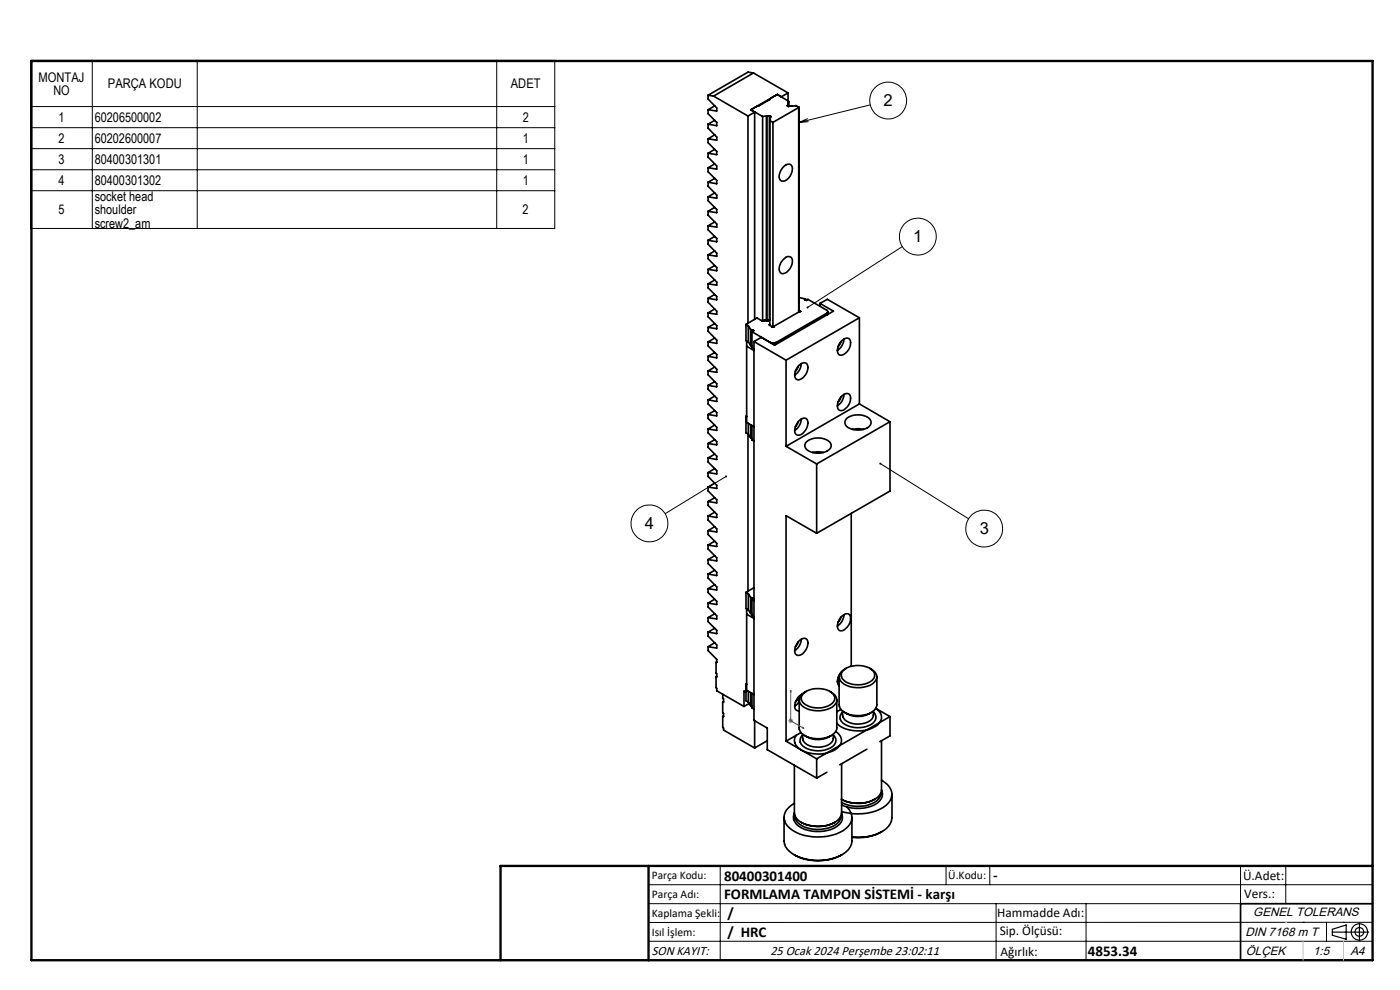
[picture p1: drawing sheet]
<svg xmlns="http://www.w3.org/2000/svg" width="297mm" height="210mm" viewBox="0 0 297 210" stroke-linecap="round" stroke-linejoin="round" font-family="sans-serif">
<g fill="none" stroke="#000" stroke-width=".35">
<path d="M159.8 15.5l-8.4 4.9M159.8 15.5l7.4 4.2M159.8 15.5l-1.1-.2-8.5 4.9M167.2 19.7v1.7M167.2 19.7l-1.4 .9M150.2 20.2v.8l1.8 1.9v.7l-1.8-.3M150.2 23.3v.8l1.8 1.9v.7l-1.8-.4M150.2 26.3v.9l1.8 1.9v.6l-1.8-.3M150.2 29.4v.9l1.8 1.8v.7l-1.8-.3M150.2 32.5v.8l1.8 1.9v.7l-1.8-.3M150.2 35.6v.8l1.8 1.9v.7l-1.8-.3M150.2 38.7v.8l1.8 1.9v.6l-1.8-.2"/>
<path d="M150.2 20.2l1.2 .2M151.4 20.4l7.3 4.2M151.6 22.5l-1.4 .8M151.6 25.5l-1.4 .8M151.6 28.6l-1.4 .8M151.6 31.7l-1.4 .8M151.6 34.8l-1.4 .8M151.6 37.8l-1.4 .9M158.7 24.6v44M159.3 23.3h.1M159.3 23.3l2.5 1.4M160.1 23.8l-1.4 .8"/>
<path d="M160.1 23.8v44M161.8 24.7v43.4M162.6 24.7h.1M162.6 24.7h-.8M162.6 24.7v43.3M162.7 24.7v43.3M163.2 24.6l.3 .1-.1 .4M163.2 24.6l-.5 .1M163.2 24.6v43.3M163.3 25.6v43.4M163.3 25.6l.7 .4M163.4 25.1l-.1 .5"/>
<path d="M163.4 25.1v.4M164 26v43.3M164.9 20l2.4 1.5M164.9 20l-1.6 .9v.2l-4 2.2M164.9 20l-5.7 3.3 .9 .5M166.3 35.3a.95 .95 0 0 1 1.2-.5 .95 .95 0 0 1 .6 1.1 2.74 2.74 0 0 1-2 2.5 1.14 1.14 0 0 1-.6-1.8zM167 22.4l.2 .2 1.7-.2 .6 .4-5.5 3.2M167 22.4v.1M167.2 22v.6M167.2 22.1l-.2 .3M167.3 21.5l-.1 .6M167.3 21.5v1.1"/>
<path d="M169.5 22.7v43.5M150.2 41.8v.8l1.8 1.8v.7l-1.8-.3M150.2 44.8v.8l1.8 1.9v.7l-1.8-.3M150.2 47.9v.8l1.8 1.9v.7l-1.8-.3M150.2 51v.8l1.8 1.9v.7l-1.8-.3M150.2 54.1v.8l1.8 1.9v.6l-1.8-.3M150.2 57.1v.9l1.8 1.8v.7l-1.8-.3M151.6 40.9l-1.4 .9M151.6 44l-1.4 .8M151.6 47.1l-1.4 .8M151.6 50.2l-1.4 .8M151.6 53.2l-1.4 .9"/>
<path d="M151.6 56.3l-1.4 .8M151.6 59.4l-1.4 .8M166.3 54.9a.95 .95 0 0 1 1.2-.5 .95 .95 0 0 1 .6 1.1 2.54 2.54 0 0 1-2.3 2.5 2.08 2.08 0 0 1 .5-3.1zM150.2 60.2v.9l1.8 1.8v.7l-1.8-.3M150.2 63.3v.8l1.8 1.9v.7l-1.8-.3M150.2 66.4v.8l1.8 1.9v.6l-1.8-.2M150.2 69.5v.8l1.8 1.8v.7l-1.8-.3M150.2 72.5v.9l1.8 1.8v.7l-1.8-.3M150.2 75.6v.8l1.8 1.9v.7l-1.8-.3M150.2 78.7v.8l1.8 1.9v.6l-1.8-.2M151.6 62.5l-1.4 .8M151.6 65.5l-1.4 .9"/>
<path d="M151.6 68.6l-1.4 .9M151.6 71.7l-1.4 .8M151.6 74.8l-1.4 .8M151.6 77.8l-1.4 .9M158.3 68.8l.4 .3M158.3 68.8v3.5l.3 .2M158.4 73.4l1.5 1M158.7 69.1l.5 .8M158.7 69.1v3.4M158.7 72.5l.5 .8M158.7 72.5l-.3 .2v16.9l1.5 .9M159.2 69.9l.4 .2"/>
<path d="M159.2 69.9v3.4M159.2 73.3l.3 .1M159.5 70.4l4 2.3M159.5 70.4v3.4l.4 .2M159.6 70.1v.2M159.6 70v.1M159.6 70h.1M159.6 70l.1 .2 .1-.1M159.8 70.1v.1M159.8 70.2l-.3 .2M159.9 72.5l6.9 3.9M159.9 72.5v80.3l2.9 1.6v4.6l10.4 6.1"/>
<path d="M161.7 68.1h.1M161.7 68.1l-1.1-.7-2.3 1.4M161.8 68.1h.1M162.2 68h-.1M162.6 68h.1M162.7 68h.1M162.7 68l-.9 .1M163.2 68.9l.1 .1M163.2 68.9v.1M163.3 69l.7 .3M163.3 68.8l-.1 .1M163.3 67.9l-.6 .1"/>
<path d="M163.5 72.7l.6 .1M163.5 72.7h.1M163.8 69.3h.1M163.9 69.3h.1M164 69.3h.1M164.1 72.8v.3M164.6 72.7l-.5 .1M164.6 72.7v.4M166.8 76.4v18.3M169.3 77.7l-.1 .5-.5 .5M169.5 65.9v.1M169.5 63.1l1.4 .4"/>
<path d="M169.5 77.5a1 1 0 0 1 1.2-.6 1 1 0 0 1 .7 1.1 2.65 2.65 0 0 1-2.2 2.6 1.46 1.46 0 0 1-.3-2.3zM169.5 66l.1 .1M169.6 66.1h.1M169.6 66h.1M169.6 66l-.1 .1-5.5 3.2M169.6 66.1h-.1M170 77.1a3.2 3.2 0 0 1-1.4 2.5M170.8 63.6h.1M170.8 63.6h.2v.1M170.9 63.5h.1M171.1 63.7h.1M171 63.7h.1"/>
<path d="M171.1 63.7l.3-.2 4 2.3a.35 .35 0 0 1 .2 .3 .35 .35 0 0 1-.2 .4M171.1 63.6v.1M174 64.4l1.5-.9 6.8 3.9M174 64.4l2.8 1.6-12.5 7.2-2.8-1.6-1.6 .9M174 64.4v.6M175.4 66.5l-10.8 6.2M175.4 66.5v.3M175.6 66.1v.6M178.4 72.5l-.2 .5-.4 .5M178.6 72.3a1 1 0 0 1 .9-.6 1 1 0 0 1 .9 .6 2.63 2.63 0 0 1-2.2 3 1.53 1.53 0 0 1-.3-2.2zM179 71.9a3.1 3.1 0 0 1-1.4 2.5M182.3 67.4l-15.5 9"/>
<path d="M182.3 67.4v18.3M150.2 81.8v.8l1.8 1.8v.8l-1.8-.4M150.2 84.8v.9l1.8 1.8v.7l-1.8-.3M150.2 87.9v.9l1.8 1.8v.7l-1.8-.3M150.2 91v.8l1.8 1.9v.7l-1.8-.3M150.2 94.1v.8l1.8 1.9v.7l-1.8-.4M150.2 97.1v.9l1.8 1.8v.7l-1.8-.2M151.6 81l-1.4 .8M151.6 84l-1.4 .8M151.6 87.1l-1.4 .8M151.6 90.2l-1.4 .8M151.6 93.3l-1.4 .8"/>
<path d="M151.6 96.3l-1.4 .8M151.6 99.4l-1.4 .9M158.3 88.3v3.5l.4 .3M158.3 88.3l.1 .1M158.4 88.3h-.1M158.7 92.1v33.3M158.7 89.8v2.3M158.7 92.1l.5 .8M159.2 90.1v2.8M159.2 92.9l.3 .1M159.5 90.2v3.1l.4 .3M166.8 94.7l6.4 3.7"/>
<path d="M169.3 89.5l-.1 .5-.5 .5M169.5 89.2a1 1 0 0 1 1.2-.5 1 1 0 0 1 .7 1 2.65 2.65 0 0 1-2.2 2.6 1.43 1.43 0 0 1-.3-2.2zM170 88.9a3.2 3.2 0 0 1-1.4 2.4M171.2 93.7a3.9 3.9 0 0 1 5 .3 1.36 1.36 0 0 1-1.2 1.9 3.8 3.8 0 0 1-4.1-.8 1.05 1.05 0 0 1 .3-1.4zM172.4 96l.8-.2 1.5 .2M173.2 98.4v14.7M178.4 84.2l-.2 .5-.4 .6M178.6 84a1 1 0 0 1 .9-.6 1 1 0 0 1 .9 .7 2.79 2.79 0 0 1-1.8 3 1.04 1.04 0 0 1-1-.6 1.04 1.04 0 0 1 .2-1.1l.4-1zM179 83.7v.4a3 3 0 0 1-1.4 2M179.6 88.8a3.9 3.9 0 0 1 5 .3 1.36 1.36 0 0 1-1.1 1.9 3.7 3.7 0 0 1-4.1-.8 1.1 1.1 0 0 1 .2-1.4zM180.8 91.1l.9-.2 1.5 .2M182.3 85.7l-15.5 9"/>
<path d="M182.3 85.7l6.5 3.8M188.8 89.5l-15.6 8.9M188.8 89.5v14.7l-15.6 8.9M150.2 100.3v.8l1.8 1.8v.7l-1.8-.3M150.2 103.3v.8l1.8 1.9v.7l-1.8-.3M150.2 106.4v.8l1.8 1.9v.7l-1.8-.3M150.2 109.5v.8l1.8 1.9v.6l-1.8-.2M150.2 112.6v.8l1.8 1.8v.7l-1.8-.3M150.2 115.6v.8l1.8 1.9v.7l-1.8-.3M150.2 118.7v.8l1.8 1.9v.7l-1.8-.3M151.6 102.5l-1.4 .8M151.6 105.6l-1.4 .8"/>
<path d="M151.6 108.6l-1.4 .9M151.6 111.7l-1.4 .9M151.6 114.8l-1.4 .8M151.6 117.9l-1.4 .8M173.2 113.1l-6.4-3.7v47.8M180.6 108.9v32.4M150.2 121.8v.8l1.8 1.9v.7l-1.8-.3M150.2 124.9v.8l1.8 1.9v.6l-1.8-.3M150.2 127.9v.9l1.8 1.8v.7l-1.8-.3M150.2 131v.9l1.8 1.8v.7l-1.8-.3M150.2 134.1v.8l1.8 1.9v.7l-1.8-.3M150.2 137.2v.8l1.8 1.9v.6h-.1"/>
<path d="M151.6 121l-1.4 .8M151.6 124l-1.4 .9M151.6 127.1l-1.4 .8M151.6 130.2l-1.4 .8M151.6 133.3l-1.4 .8M151.6 136.3l-1.4 .9M158.3 125.7v3.4l.3 .2M158.3 125.7l.4 .2M158.4 130.3l1.5 .9M158.7 125.9v3.5M158.7 125.9l.5 .8M158.7 129.4l.5 .7"/>
<path d="M158.7 129.4l-.3 .1v16.9l1.5 .9M159.2 126.7v3.4M159.2 126.7l.4 .2M159.2 130.1l.3 .2M159.5 127.2v3.4l.4 .3M159.5 127.2l.4 .3M159.6 126.9v.3M159.6 126.9l.2 .1M159.6 126.9h.1M159.8 127h.1M159.8 127l-.3 .2M159.9 124.7l-1.6 1"/>
<path d="M169.3 136.2l-.1 .5-.5 .5M169.5 136a1 1 0 0 1 1.2-.6 1 1 0 0 1 .7 1 2.65 2.65 0 0 1-2.2 2.6 1.43 1.43 0 0 1-.3-2.2zM170 135.6a3.2 3.2 0 0 1-1.4 2.4M178.4 130.9l-.2 .5-.4 .6M178.6 130.7a1 1 0 0 1 .9-.6 1 1 0 0 1 .9 .7 2.79 2.79 0 0 1-1.8 3 1.06 1.06 0 0 1-.8-1.7l.4-1zM179 130.4v.4a3 3 0 0 1-1.4 2M151.9 143.6v2.3l.1 .1v.5l5.8 3.4M151.9 140.5v2.3l.1 .1v.7h-.1M152 140.4l-.1 .1M152 143.5l-.1 .1M153.3 152v2.3l.2 .1v.5l6.6 3.8M153.3 147.2l.2 1.8-.2-.1"/>
<path d="M153.3 148.9v2.3l.2 .2v.6h-.2M153.5 148.8l-.2 .1M153.5 151.9l-.2 .1M158.3 146.9l-.5-.3v3.3M158.3 145.2v3.5l.4 .2M158.3 145.2h.1M158.4 145.1l-.1 .1M158.7 146.6v2.3M158.7 148.9l.5 .8M159 149.2l-1.2 .7M159.2 146.9v2.8M159.2 149.7l.3 .2"/>
<path d="M159.5 147.1v3.1l.4 .2M160.1 152.9v5.8M162.8 157.1l-2.7 1.6M166.8 157.2l6.4 3.8M169.3 147.9l-.1 .5-.5 .5M169.5 148.5v5.9a2.54 2.54 0 0 0 2.3 2.1 5.8 5.8 0 0 0 5.2-1l.5-.8v-6.2M169.5 148.8l-.9 1M169.9 155.4l-3.1 1.8M170 147.3v.1M170.1 147.3a2.96 2.96 0 0 0-1.4 3.1l.5 .4h.3M170.3 155.9a1.54 1.54 0 0 0 .4 2.7 5.5 5.5 0 0 0 6.3-.6 1.44 1.44 0 0 0-.2-2.1M170.3 155.7a2.14 2.14 0 0 0 2.1 2.7 4 4 0 0 0 4.3-1.3l.1-1.4"/>
<path d="M170.7 146.9a5.2 5.2 0 0 1 6 .3 1.45 1.45 0 0 1-.6 2.3 5 5 0 0 1-5.9-.6 1.36 1.36 0 0 1 .5-2zM170.7 156a5.1 5.1 0 0 0 5.7 0M171 146.7a1.84 1.84 0 0 0-1.5 1.8 1.84 1.84 0 0 0 1.6 1.8 5.8 5.8 0 0 0 5.9-.7 1.77 1.77 0 0 0-1-2.9M177.3 155.2a2.1 2.1 0 0 1 1.2 2 2.1 2.1 0 0 1-1.4 1.9 7.4 7.4 0 0 1-7.9-.6 1.77 1.77 0 0 1-.3-2.5M178 143.6v5.9a2.65 2.65 0 0 0 2.3 2.1 5.8 5.8 0 0 0 5.2-1l.5-1.1v-5.9M178 144.3l-.4 .3M178 143.5l-.2 .2M178.1 143l-.2 .4a1.72 1.72 0 0 0 .1 2.1M178.4 150.5l-.9 .5M178.8 151a1.53 1.53 0 0 0 .4 2.7 5.4 5.4 0 0 0 6.3-.6 1.39 1.39 0 0 0-.2-2.1M178.8 150.8a2.19 2.19 0 0 0 2.1 2.7 4.1 4.1 0 0 0 4.3-1.3l.1-1.4M178.8 142.3a5 5 0 0 1 6.4 0 1.46 1.46 0 0 1-.6 2.3 5.1 5.1 0 0 1-5.9-.6 1.38 1.38 0 0 1 .1-1.7z"/>
<path d="M179.2 151.1a5.1 5.1 0 0 0 5.7 0M179.5 141.8a1.78 1.78 0 0 0-1.4 1.5 1.78 1.78 0 0 0 1 1.8 5.8 5.8 0 0 0 6.4-.4 1.61 1.61 0 0 0-.6-2.8l-.4-.1M183.9 158.9l-5.7 3.3M187 157.1v10.4a2.8 2.8 0 0 1-2 2.4 8.1 8.1 0 0 1-6.5-.4M188.8 152l-3-1.7a2.08 2.08 0 0 1 1.2 2 2.08 2.08 0 0 1-1.4 1.9 7.3 7.3 0 0 1-8.1-.8M188.8 152v4.1l-2.1 1.2M188.8 152l-15.6 9M166.3 173.4v5a4.1 4.1 0 0 0 3.4 3.4 10.9 10.9 0 0 0 9.8-1.1 3.1 3.1 0 0 0 1.2-2.3v-5M168.5 170.4a3.4 3.4 0 0 0-2.1 3.7 6 6 0 0 0 5.1 3.3 10.4 10.4 0 0 0 8-1.7 2.79 2.79 0 0 0 .1-4.5M168.5 172.5a2.25 2.25 0 0 0 1.5 3.1 7.8 7.8 0 0 0 8.1-.8 1.88 1.88 0 0 0 .4-2.3M168.7 173a2.38 2.38 0 0 0 1.6 2.3 7.5 7.5 0 0 0 7.3-.6 1.97 1.97 0 0 0 .8-1.7M170 174.4a7.5 7.5 0 0 0 7.1 0"/>
<path d="M173.2 161v4.1M175.4 163.8l-2.2 1.3M178.5 162v10.4a2.82 2.82 0 0 1-2 2.3 7.4 7.4 0 0 1-7.3-.9l-.6-.9-.1-.5v-10.1M185.6 169.5a7.5 7.5 0 0 1-7.1 .1M186.9 168.1v.4a4.1 4.1 0 0 1-4.3 2.5 7 7 0 0 1-4.1-.8M187 165.5a3.3 3.3 0 0 1 2.1 3.8 6.1 6.1 0 0 1-5.2 3.2l-.9 .1a11.8 11.8 0 0 1-4.5-.5M187 167.6a2.26 2.26 0 0 1-1.4 3.1 8.4 8.4 0 0 1-7.1 0M187.1 176.4a9.7 9.7 0 0 1-6.4 1.2M189.2 168.5v5a3.8 3.8 0 0 1-2.6 3.2 10.9 10.9 0 0 1-5.9 .8M168.5 181.3a10.5 10.5 0 0 0 10.1 0M291.2 191.7h-28v12"/>
</g>
<g fill="none" stroke="#000" stroke-width=".21">
<path d="M6.5 12.8h111.2v35.7h-111.2zM19.6 12.8v35.7M41.8 12.8v35.7M105.4 12.8v35.7M6.5 22.6h111.2M6.5 27.1h111.2M6.5 31.5h111.2M6.5 36h111.2M171.3 25.2l-1.9 .8M171.4 25.8l-2 .2M184.6 22.3l-15.2 3.7M6.5 40.5h111.2"/>
<path d="M191.4 52.3l-20.1 12.9M186.8 98.3l18.7 11.8M154 101.1l-12.9 7.9M137.6 187.7h153.6M137.6 191.7h153.6M137.6 199.7h153.6M152.8 183.7v20M200.7 183.7v4M210 183.7v4M211.3 191.7v12M230.4 191.7v12M263.2 183.7v20"/>
<path d="M272.8 183.7v8M276.4 195.6h.1M281.4 195.6v4.1M285 195.6h.1M291.2 195.6l-153.6 .1"/>
<circle cx="188.4" cy="21.3" r="3.9"/>
<circle cx="194.7" cy="50.2" r="3.9"/>
<circle cx="137.8" cy="111" r="3.9"/>
<circle cx="208.8" cy="112.1" r="3.9"/>
</g>
<g fill="none" stroke="#000" stroke-width=".25">
<path d="M282.6 197.7h7.8M282.6 197.1l3-.9v3l-3-.8zM288.4 195.8v3.8M106.2 203.7h185"/>
<circle cx="288.4" cy="197.7" r="1.74"/>
<circle cx="288.4" cy="197.7" r=".93"/>
</g>
<path d="M167.7 146.4l.1 .3h-.1zM167.7 146.4v6.5l2.9 1.6M170.3 154.3l.3 .2-.3-.1z" fill="none" stroke="#00f" stroke-width=".21"/>
<path d="M167.2 152.9h1M167.4 152.5l.7 .7M167.7 152.4v1M168.1 152.5l-.7 .7" fill="none" stroke="#808080" stroke-width=".21"/>
<path d="M6.7 12.9h284.5v190.8h-284.5zM137.6 183.7v20M291.2 183.7h-185v20" fill="none" stroke="#000" stroke-width=".5"/>
<path d="M276.4 199.7v4M285 199.7v4" fill="none" stroke="#c0c0c0" stroke-width=".21"/>
<path d="M272.8 195.6h.1" fill="none" stroke="#c0c0c0" stroke-width=".25"/>
<path d="M186.6 98.2l.2 .1-.2-.1a.22 .22 0 0 0 .2 .3 .22 .22 0 0 0 .2-.3 .22 .22 0 0 0-.4 0zM153.8 101a.22 .22 0 0 0 .2 .3 .22 .22 0 0 0 .2-.3zM171.2 65l-.1 .3 .2-.1-.2 .2h.2a.22 .22 0 0 0 .2-.3 .22 .22 0 0 0-.3-.1z" fill="#000"/>
<path d="M170.3 154.3l.3 .2-.3-.1zM167.7 146.4l.1 .3h-.1z" fill="#00f"/>
<g font-size="3.5">
<text x="187.5" y="22.5">2</text>
<text x="193.8" y="51.3">1</text>
<text x="136.8" y="112.2">4</text>
<text x="207.8" y="113.3">3</text>
</g>
<g font-size="3.2">
<text x="153.6" y="186.8">80400301400</text>
<text x="153.6" y="190.8">FORMLAMA TAMPON SİSTEMİ - karşı</text>
<text x="210.7" y="186.6">-</text>
<text x="154.3" y="194.8">/</text>
<text x="154.3" y="198.8">/ HRC</text>
<text x="230.8" y="202.8">4853.34</text>
</g>
<g font-size="2.8">
<text x="8.2" y="17.3">MONTAJ</text>
<text x="11.3" y="20.1">NO</text>
<text x="22.9" y="18.7">PARÇA KODU</text>
<text x="108.4" y="18.7">ADET</text>
<text x="12.4" y="25.9">1</text>
<text x="20.1" y="25.9">60206500002</text>
<text x="110.9" y="25.9">2</text>
<text x="12.4" y="34.8">3</text>
<text x="12.4" y="30.3">2</text>
<text x="20.1" y="34.8">80400301301</text>
<text x="20.1" y="30.3">60202600007</text>
<text x="110.9" y="34.8">1</text>
<text x="110.9" y="30.3">1</text>
<text x="12.4" y="39.3">4</text>
<text x="20.1" y="39.3">80400301302</text>
<text x="110.9" y="39.3">1</text>
<text x="12.4" y="45.5">5</text>
<text x="20.1" y="42.7">socket head</text>
<text x="20.1" y="45.5">shoulder</text>
<text x="110.9" y="45.5">2</text>
<text x="20.1" y="48.3">screw2_am</text>
<text x="263.7" y="186.7">Ü.Adet:</text>
<text x="263.9" y="190.5">Vers.:</text>
<text x="211.5" y="194.5">Hammadde Adı:</text>
<text x="138.3" y="202.6">SON KAYIT:</text>
<text x="163.4" y="202.6">25 Ocak 2024 Perşembe 23:02:11</text>
<text x="212.1" y="198.4">Sip. Ölçüsü:</text>
<text x="212.2" y="202.7">Ağırlık:</text>
</g>
<g font-size="2.6">
<text x="265.9" y="194.4">GENEL TOLERANS</text>
<text x="264.2" y="198.5">DIN 7168 m T</text>
<text x="264.3" y="202.6">ÖLÇEK</text>
<text x="278.5" y="202.6">1:5</text>
<text x="286.5" y="202.6">A4</text>
</g>
<g font-size="2.5">
<text x="138.3" y="186.4">Parça Kodu:</text>
<text x="138.3" y="190.5">Parça Adı:</text>
<text x="201.2" y="186.5">Ü.Kodu:</text>
<text x="138.3" y="194.5">Kaplama Şekli:</text>
<text x="138.3" y="198.6">Isıl İşlem:</text>
</g>
</svg>
